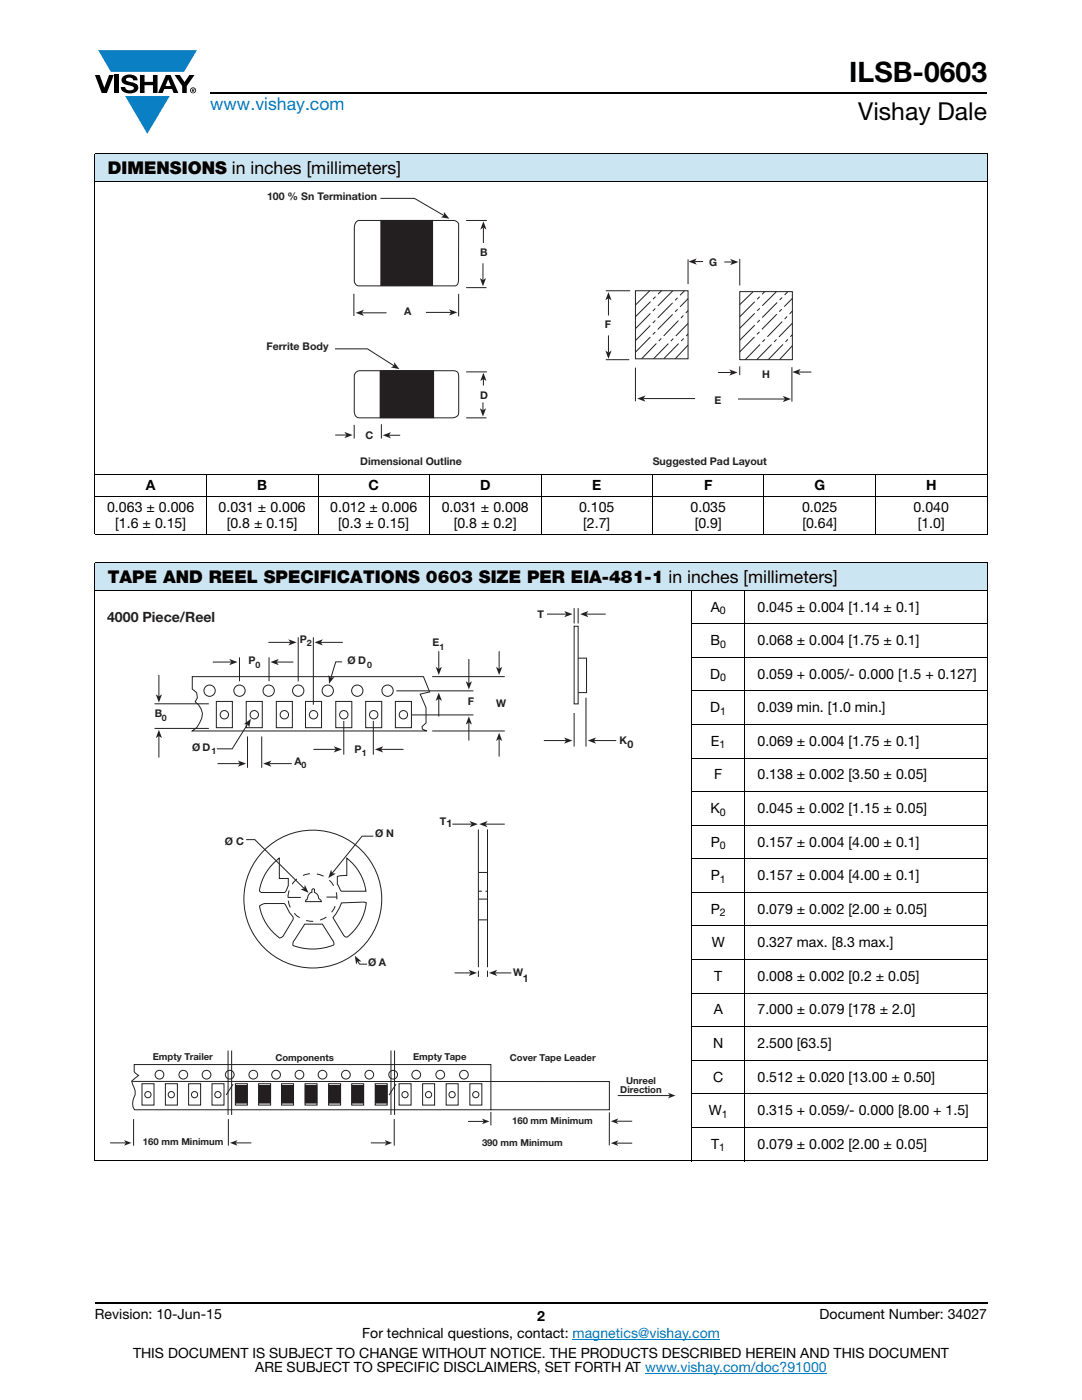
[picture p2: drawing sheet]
<svg xmlns="http://www.w3.org/2000/svg" width="216mm" height="279mm" viewBox="0 0 216 279" stroke-linecap="round" stroke-linejoin="round" font-family="sans-serif">
<g fill="#0a7fc3">
<path d="M19.6 10h19.7l-2.6 4.3h-1.1h-13.5z"/>
<path d="M25 19.2h8.9l-4.5 7.5z"/>
</g>
<g fill="#000">
<path d="M18.9 15h1l.9 2.5 1-2.5h.9l-1.4 3.6h-1zM22.9 15h.9v3.6h-.9zM24.6 15.3a2.1 2.1 0 0 1 2.8 .3l.1 .4h-.9a.79 .79 0 0 0-.7-.5 .79 .79 0 0 0-.8 .4l.3 .3 1 .2a1.08 1.08 0 0 1 1.2 1 1.08 1.08 0 0 1-1.1 1.2 1.73 1.73 0 0 1-2.4-1.2h.9a.96 .96 0 0 0 .8 .6 .96 .96 0 0 0 .9-.4 1.31 1.31 0 0 0-1.2-.6 1.03 1.03 0 0 1-1.1-.6 1.03 1.03 0 0 1 .2-1.1zM27.9 15h.9v1.3h1.7v-1.3h.9v3.6h-.9v-1.6h-1.7v1.6h-.9zM34.8 15h1.1l.9 1.4 1-1.4h1l-1.5 2.2v1.4h-.9v-1.4z"/>
<path d="M33.6 15.9l.5 1.3h-1.1zM33.1 15l-1.6 3.6h1l.3-.8h1.5l.3 .8h1l-1.6-3.6z"/>
<path d="M38.4 17.8h.2v.2h-.2zM38.3 17.7v.7h.1v-.3l.4 .3-.2-.3 .2-.2-.1-.2z"/>
<path d="M38.1 18a.46 .46 0 0 1 .9 0 .46 .46 0 0 1-.9 0zM37.9 18a.6 .6 0 0 0 1.2 0 .6 .6 0 0 0-1.2 0z"/>
</g>
<path d="M42 18.6h155M18.9 260h178.1" fill="none" stroke="#000" stroke-width=".36"/>
<path d="M114.3 267.3h29.3M128.7 274h36.3" fill="none" stroke="#007ec4" stroke-width=".2"/>
<g fill="#cce5f3">
<path d="M18.9 30.7h178.1v5.5h-178.1z"/>
<path d="M18.9 112.3h178.1v5.5h-178.1z"/>
</g>
<g fill="none" stroke="#000" stroke-width=".2">
<path d="M18.9 30.7h178.1M18.9 36.2h178.1M18.9 30.8v75.8M197 30.8v75.8M18.9 94.6h178.1M18.9 99.1h178.1M41.2 94.6v12.1M63.5 94.6v12.1M85.7 94.6v12.1M107.9 94.6v12.1M130.2 94.6v12.1M152.4 94.6v12.1"/>
<path d="M174.7 94.6v12.1M18.9 106.6h178.1M18.9 112.3h178.1M18.9 117.8h178.1M18.9 112.4v119.2M138 117.7v114.1M148.6 117.7v114.1M197 112.4v119.2M137.9 124.5h59.1M137.9 131.2h59.1M137.9 137.9h59.1M137.9 144.6h59.1"/>
<path d="M137.9 151.3h59.1M137.9 158h59.1M137.9 164.7h59.1M137.9 171.4h59.1M137.9 178.1h59.1M137.9 184.8h59.1M137.9 191.5h59.1M137.9 198.2h59.1M137.9 204.9h59.1M137.9 211.6h59.1M137.9 218.3h59.1M18.9 231.7h178.1"/>
<path d="M137.9 225h59.1"/>
</g>
<path d="M53.2 38.2h108.8v55.1h-108.8z" fill="#fff"/>
<path d="M71 44.4l.6-.4h18.9l.7 .3 .3 .4v11.2l-.2 .8-.3 .3-19.5 .1a1.05 1.05 0 0 1-.8-1v-10.8z" fill="none" stroke="#231f20" stroke-width=".2"/>
<path d="M76 44h10.3v13h-10.3z" fill="#231f20"/>
<path d="M70.6 58.6v4.4M76 44h10.3v13h-10.3zM91.5 58.6v4.5M93 44h4.2M93 57.4h4.1M72.2 62.4h4.9" fill="none" stroke="#231f20" stroke-width=".2"/>
<path d="M71 62.4l1.6-.6-.4 .6 .4 .7z" fill-rule="evenodd" fill="#231f20"/>
<path d="M85 62.3h5" fill="none" stroke="#231f20" stroke-width=".2"/>
<path d="M89.6 61.7l1.7 .6-1.7 .7 .4-.7z" fill-rule="evenodd" fill="#231f20"/>
<path d="M96.4 52.6v3.3" fill="none" stroke="#231f20" stroke-width=".2"/>
<path d="M95.8 55.5l.6 .4 .6-.4-.6 1.6z" fill-rule="evenodd" fill="#231f20"/>
<path d="M96.5 45.4v3.1" fill="none" stroke="#231f20" stroke-width=".2"/>
<path d="M96.5 44.2l.6 1.6-.6-.4-.7 .4z" fill-rule="evenodd" fill="#231f20"/>
<path d="M75.9 39.6h6.8l5.9 3.4" fill="none" stroke="#231f20" stroke-width=".2"/>
<path d="M88.6 42.3l1.1 1.3-1.8-.2 .7-.4z" fill-rule="evenodd" fill="#231f20"/>
<path d="M93 74.2h4.2M93 83.4h4.1M96.4 80.3v1.6" fill="none" stroke="#231f20" stroke-width=".2"/>
<path d="M95.8 81.5l.6 .4 .6-.4-.6 1.6z" fill-rule="evenodd" fill="#231f20"/>
<path d="M96.5 75.6v1.4" fill="none" stroke="#231f20" stroke-width=".2"/>
<path d="M96.5 74.4l.6 1.6-.6-.4-.7 .4z" fill-rule="evenodd" fill="#231f20"/>
<path d="M70.9 74.4l.4-.3 .5-.1h19l.5 .3 .2 .7v7.7l-.6 .5-.6 .2h-18.5l-.5-.1-.4-.4-.2-.7v-7.3z" fill="none" stroke="#231f20" stroke-width=".2"/>
<path d="M75.9 74h10.6v9.3h-10.6z" fill="#231f20"/>
<path d="M66.8 69.6h6.5l5.4 3.4M75.9 74h10.6v9.3h-10.6zM70.7 84.8v2.7M76.1 84.7v2.8" fill="none" stroke="#231f20" stroke-width=".2"/>
<path d="M78.6 72.3l1.1 1.4-1.7-.4 .7-.3z" fill-rule="evenodd" fill="#231f20"/>
<path d="M77.6 86.9h2.2" fill="none" stroke="#231f20" stroke-width=".2"/>
<path d="M76.4 86.9l1.6-.7-.4 .7 .4 .6z" fill-rule="evenodd" fill="#231f20"/>
<path d="M66.9 86.8h2.2" fill="none" stroke="#231f20" stroke-width=".2"/>
<path d="M68.7 86.2l1.7 .6-1.7 .6 .4-.6z" fill-rule="evenodd" fill="#231f20"/>
<path d="M120 51h42v35.9h-42z" fill="#fff"/>
<path d="M120.9 58h4.8M126.8 58h10.5v13.6h-10.5zM137.3 51.8v4.9M147.6 51.7v5.3M147.6 58.2h10.5v13.6h-10.5zM120.9 71.8h4.7M126.8 73.4v6.7M128.4 79.5h10.3M147.6 73.1v1.8M158 73.3v6.9" fill="none" stroke="#231f20" stroke-width=".2"/>
<g fill="none" stroke="#231f20" stroke-width=".2" stroke-dasharray="4.2 .7 .7 .7" stroke-linecap="butt">
<path d="M126.8 68l9.8-10M126.8 60.9l2.9-2.9M126.8 70.3l10.5-10.7M126.8 63.2l5.2-5.2M126.8 65.6l7.5-7.6M128 71.6l9.3-9.6M130.4 71.6l6.9-7M132.5 71.6l4.8-4.9M134.7 71.6l2.6-2.7M147.6 70.3l10.5-10.8M147.6 60.8l2.6-2.5M147.6 63.2l5-5"/>
<path d="M147.6 65.5l7.3-7.3M147.6 67.9l9.6-9.7M148.7 71.8l9.4-9.7M151 71.8l7.1-7.3M153.3 71.8l4.8-5M155.5 71.8l2.6-2.8"/>
</g>
<path d="M127.1 79.5l1.7-.6-.4 .6 .4 .7z" fill-rule="evenodd" fill="#231f20"/>
<path d="M121.4 66.9v3.5" fill="none" stroke="#231f20" stroke-width=".2"/>
<path d="M120.8 70l.6 .4 .6-.4-.6 1.6z" fill-rule="evenodd" fill="#231f20"/>
<path d="M121.4 59.5v3.5" fill="none" stroke="#231f20" stroke-width=".2"/>
<path d="M121.4 58.3l.6 1.6-.6-.4-.6 .4z" fill-rule="evenodd" fill="#231f20"/>
<path d="M159.3 74.3h2.6" fill="none" stroke="#231f20" stroke-width=".2"/>
<path d="M158.1 74.3l1.7-.7-.5 .7 .5 .6z" fill-rule="evenodd" fill="#231f20"/>
<path d="M143.3 74.3h2.6" fill="none" stroke="#231f20" stroke-width=".2"/>
<path d="M145.5 73.7l1.7 .6-1.7 .7 .4-.7z" fill-rule="evenodd" fill="#231f20"/>
<path d="M147.3 79.6h9.3" fill="none" stroke="#231f20" stroke-width=".2"/>
<path d="M156.2 79l1.6 .6-1.6 .6 .4-.6z" fill-rule="evenodd" fill="#231f20"/>
<path d="M138.6 52.2h1.7" fill="none" stroke="#231f20" stroke-width=".2"/>
<path d="M137.4 52.2l1.6-.6-.4 .6 .4 .6z" fill-rule="evenodd" fill="#231f20"/>
<path d="M144.5 52.3h1.6" fill="none" stroke="#231f20" stroke-width=".2"/>
<path d="M145.7 51.7l1.6 .6-1.6 .6 .4-.6z" fill-rule="evenodd" fill="#231f20"/>
<path d="M21.4 121.4h113.4v107.8h-113.4z" fill="#fff"/>
<g fill="none" stroke="#231f20" stroke-width=".2">
<path d="M31.7 134.7v4.3M38.4 135h46.1l1.2 3.1-1.9 .4 1.2 2.7v3.1l-.8 .7 .1 .5 .9 .4h-46.8a4.8 4.8 0 0 0 2-3.5l-.3-1-.5-.8-.7-.5 .5-.8-.2-1.1-.8-.7zM43.2 140h3.2v5.2h-3.2zM49.1 140h3.2v5.2h-3.2zM55.1 140h3.2v5.2h-3.2zM61 140h3.2v5.2h-3.2zM67 140h3.2v5.2h-3.2zM73 140h3.2v5.2h-3.2zM78.9 140h3.2v5.2h-3.2zM30.8 140.5h10.9M30.8 145.4h10.9"/>
<circle cx="41.8" cy="137.8" r="1.13"/>
<circle cx="47.8" cy="137.8" r="1.13"/>
<circle cx="53.6" cy="137.8" r="1.13"/>
<circle cx="59.5" cy="137.8" r="1.13"/>
<circle cx="65.4" cy="137.8" r="1.13"/>
<circle cx="71.3" cy="137.8" r="1.13"/>
<circle cx="77.3" cy="137.8" r="1.13"/>
<circle cx="44.8" cy="142.6" r=".84"/>
<circle cx="50.7" cy="142.6" r=".84"/>
<circle cx="56.7" cy="142.6" r=".84"/>
<circle cx="62.6" cy="142.6" r=".84"/>
<circle cx="68.6" cy="142.6" r=".84"/>
<circle cx="74.6" cy="142.6" r=".84"/>
<circle cx="80.5" cy="142.6" r=".84"/>
</g>
<path d="M31.1 138.6l.6 .4 .6-.4-.6 1.6z" fill-rule="evenodd" fill="#231f20"/>
<path d="M31.7 146.9v4.3" fill="none" stroke="#231f20" stroke-width=".2"/>
<path d="M31.7 145.7l.6 1.6-.6-.4-.6 .4z" fill-rule="evenodd" fill="#231f20"/>
<path d="M49.4 144.5l-3.1 4.9h-3" fill="none" stroke="#231f20" stroke-width=".2"/>
<path d="M48.7 144.5l1.4-1-.4 1.7-.3-.7z" fill-rule="evenodd" fill="#231f20"/>
<path d="M43.4 152.4h4.5M49.4 147v6.2M52.2 147v6.2" fill="none" stroke="#231f20" stroke-width=".2"/>
<path d="M47.5 151.8l1.6 .6-1.6 .6 .4-.6z" fill-rule="evenodd" fill="#231f20"/>
<path d="M53.7 152.4h4.5" fill="none" stroke="#231f20" stroke-width=".2"/>
<path d="M52.5 152.4l1.7-.6-.5 .6 .5 .6z" fill-rule="evenodd" fill="#231f20"/>
<path d="M62.5 149.6h4.5M68.6 143.9v6.7M74.5 143.9v6.7" fill="none" stroke="#231f20" stroke-width=".2"/>
<path d="M66.6 148.9l1.6 .7-1.6 .6 .4-.6z" fill-rule="evenodd" fill="#231f20"/>
<path d="M76 149.6h4.5" fill="none" stroke="#231f20" stroke-width=".2"/>
<path d="M74.8 149.6l1.7-.7-.5 .7 .5 .6z" fill-rule="evenodd" fill="#231f20"/>
<path d="M42.5 132.1h3.7M47.8 131.2v4.8M53.7 131.2v4.8" fill="none" stroke="#231f20" stroke-width=".2"/>
<path d="M45.7 131.5l1.7 .6-1.7 .6 .5-.6z" fill-rule="evenodd" fill="#231f20"/>
<path d="M55.2 132.1h3.3" fill="none" stroke="#231f20" stroke-width=".2"/>
<path d="M54 132.1l1.6-.6-.4 .6 .4 .6z" fill-rule="evenodd" fill="#231f20"/>
<path d="M53.5 128.2h4.4M59.5 127.2v8.8M62.5 127.2v13.4" fill="none" stroke="#231f20" stroke-width=".2"/>
<path d="M57.5 127.6l1.7 .6-1.7 .6 .4-.6z" fill-rule="evenodd" fill="#231f20"/>
<path d="M64 128.2h4.4" fill="none" stroke="#231f20" stroke-width=".2"/>
<path d="M62.8 128.2l1.6-.6-.4 .6 .4 .6z" fill-rule="evenodd" fill="#231f20"/>
<path d="M68.3 132.1h-1.3l-1 3.2" fill="none" stroke="#231f20" stroke-width=".2"/>
<path d="M65.5 134.7l.5 .6 .7-.2-1 1.4z" fill-rule="evenodd" fill="#231f20"/>
<path d="M79.1 137.9h15.4M86.2 135h14.5M87.6 139.5v3.5M82.2 142.7h12.3M86.2 145.9h14.5" fill="none" stroke="#231f20" stroke-width=".2"/>
<path d="M87.6 138.2l.6 1.7-.6-.4-.7 .4z" fill-rule="evenodd" fill="#231f20"/>
<path d="M87.6 130v3.5" fill="none" stroke="#231f20" stroke-width=".2"/>
<path d="M86.9 133.1l.7 .4 .6-.4-.6 1.6z" fill-rule="evenodd" fill="#231f20"/>
<path d="M93.6 131.5v4.9" fill="none" stroke="#231f20" stroke-width=".2"/>
<path d="M92.9 136l.7 .4 .6-.4-.6 1.6z" fill-rule="evenodd" fill="#231f20"/>
<path d="M93.6 144.2v3.6" fill="none" stroke="#231f20" stroke-width=".2"/>
<path d="M93.6 143l.6 1.6-.6-.4-.7 .4z" fill-rule="evenodd" fill="#231f20"/>
<path d="M99.6 130v3.5" fill="none" stroke="#231f20" stroke-width=".2"/>
<path d="M99 133.1l.6 .4 .6-.4-.6 1.6z" fill-rule="evenodd" fill="#231f20"/>
<path d="M99.6 147.5v3.5" fill="none" stroke="#231f20" stroke-width=".2"/>
<path d="M99.6 146.2l.6 1.7-.6-.4-.6 .4z" fill-rule="evenodd" fill="#231f20"/>
<path d="M114.6 125h.8v15.5h-.8zM114.6 121.4v3M115.4 131.3h1.6v6.9h-1.6M115.4 121.4v3M116.9 139.2v9.8M108.5 147.8h4.5M114.6 142.3v6.7" fill="none" stroke="#231f20" stroke-width=".2"/>
<path d="M112.6 147.2l1.6 .6-1.6 .6 .4-.6z" fill-rule="evenodd" fill="#231f20"/>
<path d="M118.5 147.8h4.5" fill="none" stroke="#231f20" stroke-width=".2"/>
<path d="M117.3 147.8l1.6-.6-.4 .6 .4 .6z" fill-rule="evenodd" fill="#231f20"/>
<path d="M117 122.6h3.9" fill="none" stroke="#231f20" stroke-width=".2"/>
<path d="M115.8 122.6l1.6-.7-.4 .7 .4 .6z" fill-rule="evenodd" fill="#231f20"/>
<path d="M109.1 122.6h3.9" fill="none" stroke="#231f20" stroke-width=".2"/>
<path d="M112.6 121.9l1.6 .7-1.6 .6 .4-.6z" fill-rule="evenodd" fill="#231f20"/>
<g fill="none" stroke="#231f20" stroke-width=".2">
<path d="M54.4 172.4l1.3-1.1v4h1.8a3.8 3.8 0 0 1-.3 2.2l-.4 .6h-4.7l-.3-.3a9.9 9.9 0 0 1 2.6-5.4zM69.2 171.3a10 10 0 0 1 3.8 6.6h-4.9l-.2-.2-.6-1.2v-1.6l1.9-.2zM51.8 180.8l1-.5h3.9l1.1 1.9a1.31 1.31 0 0 1 .7 1.2l-2 3.4-.7 .4a10 10 0 0 1-4-6.4zM60.8 184.4h3.5l2.2 3.4 .1 .7a10.6 10.6 0 0 1-8.1 .2v-.7zM68.1 180.2l4.4-.2 .6 .2a10 10 0 0 1-3.8 6.8l-.4-.1-.3-.2-2.2-3.6 1-1.3z"/>
<circle cx="62.4" cy="179.4" r="13.8"/>
</g>
<path d="M58.6 176a4.8 4.8 0 0 1 7.1-.4 4.8 4.8 0 0 1 0 7 4.8 4.8 0 0 1-7.1-.4 4.7 4.7 0 0 1 0-6.2z" fill="none" stroke="#231f20" stroke-width=".2" stroke-dasharray="1.4 1.4" stroke-linecap="butt"/>
<path d="M49.1 167.6h1.7l9.9 9.7M57.4 179.1h2.6M62.4 177.4l.3 .1v.6l.5 .2 .3 .4 .1 .7 .4 .2 .1 .3h-3.2l.1-.3 .3-.1 .3-1 .6-.4v-.5zM67.3 179h-2.2" fill="none" stroke="#231f20" stroke-width=".2" stroke-dasharray="25.4 25.4" stroke-linecap="butt"/>
<path d="M60.8 176.6l.8 1.6-1.6-.7 .7-.2z" fill-rule="evenodd" fill="#231f20"/>
<path d="M74.5 166.9h-2.3l-5.9 7.4" fill="none" stroke="#231f20" stroke-width=".2" stroke-dasharray="25.4 25.4" stroke-linecap="butt"/>
<path d="M66.1 173.6l.2 .7h.7l-1.5 .9z" fill-rule="evenodd" fill="#231f20"/>
<path d="M73.3 192.4h-1.6l-.3-.6" fill="none" stroke="#231f20" stroke-width=".2" stroke-dasharray="25.4 25.4" stroke-linecap="butt"/>
<path d="M70.8 190.7l1.3 1.2-.7-.1-.3 .7z" fill-rule="evenodd" fill="#231f20"/>
<path d="M95.5 179.4h1.7M95.5 183.6h1.8" fill="none" stroke="#231f20" stroke-width=".2" stroke-dasharray="25.4 25.4" stroke-linecap="butt"/>
<path d="M95.5 177.9h1.7" fill="none" stroke="#231f20" stroke-width=".2" stroke-dasharray=".7 .7" stroke-linecap="butt"/>
<path d="M90.3 164.5h3.8M95.5 174.1h1.7" fill="none" stroke="#231f20" stroke-width=".2"/>
<path d="M93.7 163.9l1.7 .6-1.7 .6 .4-.6z" fill-rule="evenodd" fill="#231f20"/>
<path d="M96.9 164.5h3.8" fill="none" stroke="#231f20" stroke-width=".2"/>
<path d="M95.6 164.5l1.7-.6-.4 .6 .4 .6z" fill-rule="evenodd" fill="#231f20"/>
<path d="M90.7 194.2h3.2M95.5 193.7v1.3M97.3 193.7v1.3" fill="none" stroke="#231f20" stroke-width=".2"/>
<path d="M93.5 193.5l1.7 .7-1.7 .6 .4-.6z" fill-rule="evenodd" fill="#231f20"/>
<path d="M98.8 194.2h3.2" fill="none" stroke="#231f20" stroke-width=".2"/>
<path d="M97.6 194.2l1.6-.7-.4 .7 .4 .6z" fill-rule="evenodd" fill="#231f20"/>
<g fill="none" stroke="#231f20" stroke-width=".2">
<path d="M95.5 165.5v27.5M97.3 165.5v27.5M26.4 215.8h95.2v5.7h-23.7M26.8 212.5h71.2v9h-71.2a2.77 2.77 0 0 1 .2-3v-.8l-.7-1.9 1.3-1.2-.8-.7zM28.3 216.3h2.4v4.2h-2.4zM33 216.3h2.4v4.2h-2.4zM37.6 216.3h2.4v4.2h-2.4zM42.3 216.3h2.4v4.2h-2.4zM47 216.3h2.4v4.2h-2.4zM79.6 216.3h2.4v4.2h-2.4zM84.3 216.3h2.4v4.2h-2.4zM89 216.3h2.4v4.2h-2.4z"/>
<path d="M93.8 216.3h2.3v4.2h-2.3z"/>
<circle cx="29.5" cy="218.5" r=".62"/>
<circle cx="31.8" cy="214.5" r=".87"/>
<circle cx="34.2" cy="218.5" r=".62"/>
<circle cx="36.6" cy="214.5" r=".87"/>
<circle cx="38.8" cy="218.5" r=".62"/>
<circle cx="41.2" cy="214.5" r=".87"/>
<circle cx="43.5" cy="218.5" r=".62"/>
<circle cx="45.8" cy="214.5" r=".87"/>
<circle cx="50.5" cy="214.5" r=".87"/>
<circle cx="55.1" cy="214.5" r=".87"/>
<circle cx="59.8" cy="214.5" r=".87"/>
<circle cx="64.4" cy="214.5" r=".87"/>
<circle cx="69" cy="214.5" r=".87"/>
<circle cx="73.7" cy="214.5" r=".87"/>
<circle cx="78.4" cy="214.5" r=".87"/>
<circle cx="80.8" cy="218.5" r=".62"/>
<circle cx="83.1" cy="214.5" r=".87"/>
<circle cx="85.5" cy="218.5" r=".62"/>
<circle cx="87.8" cy="214.5" r=".87"/>
<circle cx="90.2" cy="218.5" r=".62"/>
<circle cx="92.6" cy="214.5" r=".87"/>
<circle cx="94.9" cy="218.5" r=".62"/>
</g>
<path d="M47 216.7h2.3v3.4h-2.3z" fill="#231f20"/>
<path d="M47 216.7h2.3v3.4h-2.3zM51.6 216.3h2.4v4.2h-2.4z" fill="none" stroke="#231f20" stroke-width=".2"/>
<path d="M51.7 216.7h2.2v3.4h-2.2z" fill="#231f20"/>
<path d="M51.7 216.7h2.2v3.4h-2.2zM56.2 216.3h2.4v4.2h-2.4z" fill="none" stroke="#231f20" stroke-width=".2"/>
<path d="M56.2 216.7h2.3v3.4h-2.3z" fill="#231f20"/>
<path d="M56.2 216.7h2.3v3.4h-2.3zM60.9 216.3h2.4v4.2h-2.4z" fill="none" stroke="#231f20" stroke-width=".2"/>
<path d="M60.9 216.7h2.3v3.4h-2.3z" fill="#231f20"/>
<path d="M60.9 216.7h2.3v3.4h-2.3zM65.6 216.3h2.4v4.2h-2.4z" fill="none" stroke="#231f20" stroke-width=".2"/>
<path d="M65.6 216.7h2.3v3.4h-2.3z" fill="#231f20"/>
<path d="M65.6 216.7h2.3v3.4h-2.3zM70.2 216.3h2.4v4.2h-2.4z" fill="none" stroke="#231f20" stroke-width=".2"/>
<path d="M70.2 216.7h2.3v3.4h-2.3z" fill="#231f20"/>
<path d="M70.2 216.7h2.3v3.4h-2.3zM74.9 216.3h2.4v4.2h-2.4z" fill="none" stroke="#231f20" stroke-width=".2"/>
<path d="M74.9 216.7h2.3v3.4h-2.3z" fill="#231f20"/>
<path d="M45.5 209.7v12.8M46.2 209.7v12.8M74.9 216.7h2.3v3.4h-2.3zM78 209.7v12.8M78.7 209.7v12.8M79 216.4l-1.4 2.1M22 228.1h3.1M26.7 223.3v5.3M45.6 223.3v5.3" fill="none" stroke="#231f20" stroke-width=".2"/>
<path d="M24.8 227.5l1.4 .6-1.4 .5 .3-.5z" fill-rule="evenodd" fill="#231f20"/>
<path d="M47 228.1h3.1" fill="none" stroke="#231f20" stroke-width=".2"/>
<path d="M45.9 228.1l1.5-.6-.4 .6 .4 .5z" fill-rule="evenodd" fill="#231f20"/>
<path d="M74 228.1h3.1M78.7 223.3v5.3M98 221.9v2.7" fill="none" stroke="#231f20" stroke-width=".2"/>
<path d="M76.8 227.5l1.4 .6-1.4 .5 .3-.5z" fill-rule="evenodd" fill="#231f20"/>
<path d="M93.4 223.8h3.1" fill="none" stroke="#231f20" stroke-width=".2"/>
<path d="M96.2 223.2l1.5 .6-1.5 .6 .3-.6z" fill-rule="evenodd" fill="#231f20"/>
<path d="M121.6 222v6.6M123 228.1h3.1" fill="none" stroke="#231f20" stroke-width=".2"/>
<path d="M121.9 228.1l1.5-.5-.4 .5 .4 .6z" fill-rule="evenodd" fill="#231f20"/>
<path d="M123 223.8h3.1" fill="none" stroke="#231f20" stroke-width=".2"/>
<path d="M121.9 223.8l1.5-.6-.4 .6 .4 .5z" fill-rule="evenodd" fill="#231f20"/>
<path d="M123.3 218.6h10.4" fill="none" stroke="#231f20" stroke-width=".2"/>
<path d="M133.3 218.1l1.5 .5-1.5 .6 .4-.6z" fill-rule="evenodd" fill="#231f20"/>
<path d="M46.5 216.4l-1.4 2.1" fill="none" stroke="#231f20" stroke-width=".2"/>
<text font-size="5.6" x="169.5" y="16.4">ILSB-0603</text>
<text font-size="4.9" x="171.3" y="24">Vishay Dale</text>
<text font-size="3.5" fill="#007ec4" x="42" y="21.9">www.vishay.com</text>
<g font-size="3.5">
<text x="21.5" y="34.8">DIMENSIONS in inches [millimeters]</text>
<text x="21.5" y="116.4">TAPE AND REEL SPECIFICATIONS 0603 SIZE PER EIA-481-1 in inches [millimeters]</text>
</g>
<g font-size="2.8">
<text x="29.1" y="97.8">A</text>
<text x="51.3" y="97.8">B</text>
<text x="73.5" y="97.8">C</text>
<text x="95.8" y="97.8">D</text>
<text x="118.2" y="97.8">E</text>
<text x="140.5" y="97.8">F</text>
<text x="162.5" y="97.8">G</text>
<text x="184.8" y="97.8">H</text>
<text x="21.4" y="102.2">0.063 ± 0.006</text>
<text x="23" y="105.3">[1.6 ± 0.15]</text>
<text x="43.6" y="102.2">0.031 ± 0.006</text>
<text x="45.3" y="105.3">[0.8 ± 0.15]</text>
<text x="65.9" y="102.2">0.012 ± 0.006</text>
<text x="67.5" y="105.3">[0.3 ± 0.15]</text>
<text x="88.1" y="102.2">0.031 ± 0.008</text>
<text x="90.6" y="105.3">[0.8 ± 0.2]</text>
<text x="115.5" y="102.2">0.105</text>
<text x="116.4" y="105.3">[2.7]</text>
<text x="137.8" y="102.2">0.035</text>
<text x="138.6" y="105.3">[0.9]</text>
<text x="160" y="102.2">0.025</text>
<text x="160.1" y="105.3">[0.64]</text>
<text x="182.3" y="102.2">0.040</text>
<text x="183.1" y="105.3">[1.0]</text>
<text x="141.8" y="122">A</text>
<text x="151.2" y="122">0.045 ± 0.004 [1.14 ± 0.1]</text>
<text x="141.8" y="128.7">B</text>
<text x="151.2" y="128.7">0.068 ± 0.004 [1.75 ± 0.1]</text>
<text x="141.7" y="135.4">D</text>
<text x="151.2" y="135.4">0.059 + 0.005/- 0.000 [1.5 + 0.127]</text>
<text x="141.7" y="142.2">D</text>
<text x="151.2" y="142.2">0.039 min. [1.0 min.]</text>
<text x="141.9" y="148.8">E</text>
<text x="151.2" y="148.8">0.069 ± 0.004 [1.75 ± 0.1]</text>
<text x="142.5" y="155.6">F</text>
<text x="151.2" y="155.6">0.138 ± 0.002 [3.50 ± 0.05]</text>
<text x="141.8" y="162.2">K</text>
<text x="151.2" y="162.2">0.045 ± 0.002 [1.15 ± 0.05]</text>
<text x="141.8" y="169">P</text>
<text x="151.2" y="169">0.157 ± 0.004 [4.00 ± 0.1]</text>
<text x="141.8" y="175.6">P</text>
<text x="151.2" y="175.6">0.157 ± 0.004 [4.00 ± 0.1]</text>
<text x="141.8" y="182.4">P</text>
<text x="151.2" y="182.4">0.079 ± 0.002 [2.00 ± 0.05]</text>
<text x="142" y="189">W</text>
<text x="151.2" y="189">0.327 max. [8.3 max.]</text>
<text x="142.5" y="195.7">T</text>
<text x="151.2" y="195.7">0.008 ± 0.002 [0.2 ± 0.05]</text>
<text x="142.4" y="202.4">A</text>
<text x="151.2" y="202.4">7.000 ± 0.079 [178 ± 2.0]</text>
<text x="142.3" y="209.1">N</text>
<text x="151.2" y="209.1">2.500 [63.5]</text>
<text x="142.3" y="215.9">C</text>
<text x="151.2" y="215.9">0.512 ± 0.020 [13.00 ± 0.50]</text>
<text x="141.4" y="222.5">W</text>
<text x="151.2" y="222.5">0.315 + 0.059/- 0.000 [8.00 + 1.5]</text>
<text x="141.9" y="229.3">T</text>
<text x="151.2" y="229.3">0.079 ± 0.002 [2.00 ± 0.05]</text>
<text x="18.9" y="263.3">Revision: 10-Jun-15</text>
<text x="107.2" y="263.6">2</text>
<text x="163.6" y="263.3">Document Number: 34027</text>
<text x="72.3" y="267.1">For technical questions, contact: magnetics@vishay.com</text>
<text x="26.5" y="271">THIS DOCUMENT IS SUBJECT TO CHANGE WITHOUT NOTICE. THE PRODUCTS DESCRIBED HEREIN AND THIS DOCUMENT</text>
<text x="50.9" y="273.8">ARE SUBJECT TO SPECIFIC DISCLAIMERS, SET FORTH AT www.vishay.com/doc?91000</text>
</g>
<text font-size="2.8" fill="#231f20" x="21.4" y="124.1">4000 Piece/Reel</text>
<g font-size="2.1" fill="#231f20">
<text x="53.3" y="40">100 % Sn Termination</text>
<text x="95.8" y="51.1">B</text>
<text x="141.5" y="53.2">G</text>
<text x="80.6" y="62.9">A</text>
<text x="120.7" y="65.5">F</text>
<text x="53.2" y="69.9">Ferrite Body</text>
<text x="152.1" y="75.4">H</text>
<text x="95.8" y="79.5">D</text>
<text x="142.6" y="80.7">E</text>
<text x="72.9" y="87.6">C</text>
<text x="71.9" y="92.9">Dimensional Outline</text>
<text x="130.2" y="92.7">Suggested Pad Layout</text>
<text x="107.2" y="123.4">T</text>
<text x="59.8" y="128.3">P</text>
<text x="86.3" y="129">E</text>
<text x="49.6" y="132.5">P</text>
<text x="69.4" y="132.5">Ø D</text>
<text x="30.9" y="143.1">B</text>
<text x="93.3" y="140.7">F</text>
<text x="99" y="141">W</text>
<text x="38.3" y="149.8">Ø D</text>
<text x="123.6" y="148.4">K</text>
<text x="125.2" y="149.4">0</text>
<text x="58.8" y="152.7">A</text>
<text x="70.8" y="150.2">P</text>
<text x="74.8" y="167">Ø N</text>
<text x="87.8" y="164.6">T1</text>
<text x="44.9" y="168.6">Ø C</text>
<text x="73.4" y="192.8">Ø A</text>
<text x="102.4" y="194.7">W</text>
<text x="104.3" y="195.9">1</text>
</g>
<g font-size="2.1">
<text x="143.6" y="122.6">0</text>
<text x="143.7" y="129.2">0</text>
<text x="143.7" y="136">0</text>
<text x="143.7" y="142.7">1</text>
<text x="143.6" y="149.4">1</text>
<text x="143.7" y="162.8">0</text>
<text x="143.6" y="169.5">0</text>
<text x="143.6" y="176.1">1</text>
<text x="143.6" y="182.9">2</text>
<text x="144" y="223.1">1</text>
<text x="143.5" y="229.8">1</text>
</g>
<g font-size="1.9" fill="#231f20">
<text x="30.5" y="211.6">Empty Trailer</text>
<text x="55" y="211.7">Components</text>
<text x="82.4" y="211.6">Empty Tape</text>
<text x="101.7" y="211.8">Cover Tape Leader</text>
<text x="123.8" y="218.2">Direction</text>
<text x="124.9" y="216.3">Unreel</text>
<text x="102.2" y="224.4">160 mm Minimum</text>
<text x="28.5" y="228.5">160 mm Minimum</text>
<text x="96.2" y="228.8">390 mm Minimum</text>
</g>
<g font-size="1.8" fill="#231f20">
<text x="61.2" y="129">2</text>
<text x="87.7" y="129.7">1</text>
<text x="51" y="133.2">0</text>
<text x="73.2" y="133.2">0</text>
<text x="32.3" y="143.8">0</text>
<text x="42.2" y="150.5">1</text>
<text x="60.2" y="153.4">0</text>
<text x="72.2" y="150.9">1</text>
</g>
</svg>
